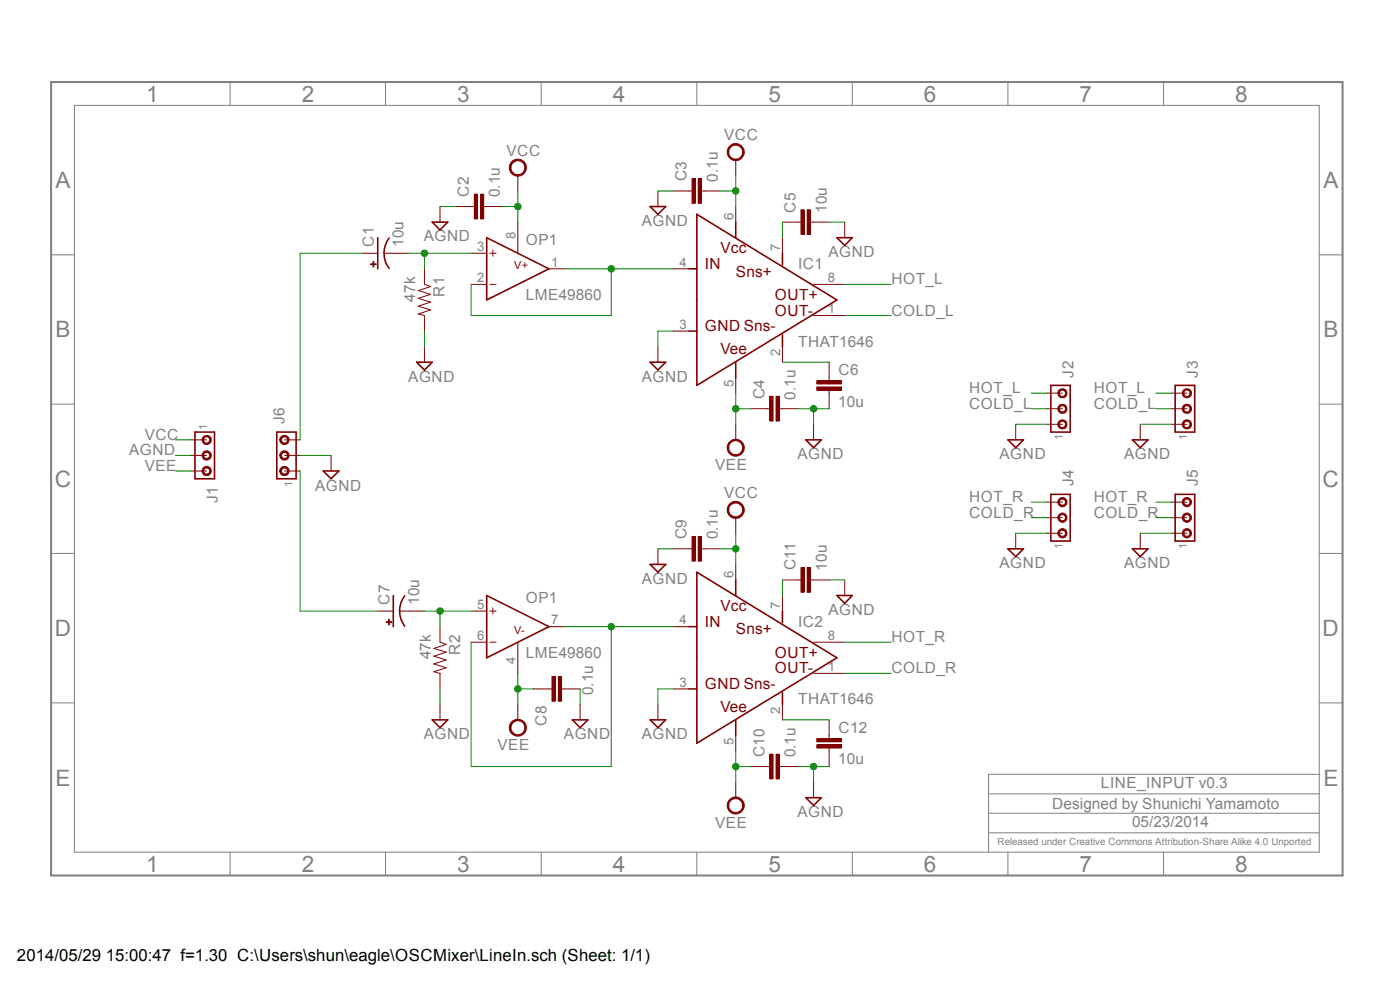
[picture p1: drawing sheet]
<svg xmlns="http://www.w3.org/2000/svg" width="297mm" height="210mm" viewBox="0 0 297 210" stroke-linecap="round" stroke-linejoin="round" font-family="sans-serif">
<path d="M10.8 17.4h274v168.3h-274z" fill="none" stroke="#808080" stroke-width=".42"/>
<g fill="none" stroke="#808080" stroke-width=".21">
<path d="M48.8 17.4v5M81.8 17.4v5M114.8 17.4v5M147.8 17.4v5M180.8 17.4v5M213.8 17.4v5M246.8 17.4v5M15.8 22.4h264.1v158.4h-264.1zM10.8 54.1h5M279.9 54.1h4.9M10.8 85.7h5M279.9 85.7h4.9"/>
<path d="M10.8 117.4h5M279.9 117.4h4.9M10.8 149.1h5M279.9 149.1h4.9M209.7 176.7h70.2M209.7 172.5h70.2M209.7 168.4h70.2M279.9 164.3h-70.2v16.5M48.8 180.8v4.9M81.8 180.8v4.9M114.8 180.8v4.9M147.8 180.8v4.9"/>
<path d="M180.8 180.8v4.9M213.8 180.8v4.9M246.8 180.8v4.9"/>
</g>
<path d="M108.4 153.3a1.83 1.83 0 0 1 2.9 0 1.83 1.83 0 0 1-.9 2.8 1.83 1.83 0 0 1-2.4-1.8h.4a1.47 1.47 0 0 1 2-1.3 1.47 1.47 0 0 1 .4 2.4 1.47 1.47 0 0 1-2.3-.6l-.1-.5h-.4z" fill-rule="evenodd" fill="#800000"/>
<path d="M108.4 153.3a1.83 1.83 0 0 1 2.9 0 1.83 1.83 0 0 1-.9 2.8 1.83 1.83 0 0 1-2.4-1.8h.4a1.47 1.47 0 0 1 2-1.3 1.47 1.47 0 0 1 .4 2.4 1.47 1.47 0 0 1-2.3-.6l-.1-.5h-.4zM109.9 149.4v3.3" fill="none" stroke="#800000" stroke-width=".21"/>
<path d="M108.8 34.1a1.82 1.82 0 0 1 2.7 .7 1.82 1.82 0 0 1-1.3 2.5 1.82 1.82 0 0 1-2.2-1.7h.4a1.47 1.47 0 0 1 2-1.4 1.47 1.47 0 0 1 .5 2.4 1.47 1.47 0 0 1-2.4-.6l-.1-.4h-.4l.1-.6z" fill-rule="evenodd" fill="#800000"/>
<path d="M108.8 34.1a1.82 1.82 0 0 1 2.7 .7 1.82 1.82 0 0 1-1.3 2.5 1.82 1.82 0 0 1-2.2-1.7h.4a1.47 1.47 0 0 1 2-1.4 1.47 1.47 0 0 1 .5 2.4 1.47 1.47 0 0 1-2.4-.6l-.1-.4h-.4l.1-.6zM109.9 37.2v3.3M93.3 43.8v3.3M99.9 43.8h.7M102.6 43.8h.7M90 73.5v3.3M93.3 149.4v3.3M123.1 149.4v3.3" fill="none" stroke="#800000" stroke-width=".21"/>
<path d="M91.7 47.1h3.3l-1.7 1.7zM88.4 76.8h3.3l-1.7 1.7zM91.7 152.7h3.3l-1.7 1.6zM121.4 152.7h3.3l-1.6 1.6z" fill="none" stroke="#800000" stroke-width=".34"/>
<path d="M101.9 41.2h.7v5.2h-.7z" fill-rule="evenodd" fill="#800000"/>
<path d="M101.9 41.2h.7v5.2h-.7z" fill="none" stroke="#800000" stroke-width=".21"/>
<path d="M100.6 41.2h.7v5.2h-.7z" fill-rule="evenodd" fill="#800000"/>
<path d="M90 57v3.3l1.4 .5-2.7 .8 2.7 .8-2.7 .9 2.7 .8-2.7 .8 2.7 .8-2.7 .9 1.3 .3v3.3M96.6 43.8h3.3M100.6 41.2h.7v5.2h-.7zM103.3 43.8h3.3M93.3 132.9v3.3l1.4 .5-2.7 .8 2.7 .8-2.7 .9 2.7 .8-2.7 .8 2.7 .8-2.7 .9 1.3 .3v3.3M116.5 146.1h.6M119.1 146.1h.7" fill="none" stroke="#800000" stroke-width=".21"/>
<path d="M118.4 143.5h.7v5.3h-.7z" fill-rule="evenodd" fill="#800000"/>
<path d="M118.4 143.5h.7v5.3h-.7z" fill="none" stroke="#800000" stroke-width=".21"/>
<path d="M117.1 143.5h.7v5.3h-.7z" fill-rule="evenodd" fill="#800000"/>
<g fill="none" stroke="#800000" stroke-width=".21">
<path d="M81.5 53.7h1.9M99.9 53.7h3.4M103.9 53.7h1.3M104.6 53v1.4M109.9 47.1v6.6M116.5 57h3.3M99.9 60.3h3.4M103.9 60.3h1.3M99.9 129.6h3.4M99.9 136.2h3.4M103.9 129.6h1.3M103.9 136.2h1.3"/>
<path d="M104.6 128.9v1.4M109.9 136.2v6.6M116.5 132.9h3.3M113.2 146.1h3.3M117.1 143.5h.7v5.3h-.7zM119.8 146.1h3.3"/>
</g>
<path d="M80.1 50.4v6.6M81.5 53.7a5.1 5.1 0 0 0 1 3.2M82.5 50.5a5.8 5.8 0 0 0-1.1 3.2M103.3 50.4l13.2 6.6-13.2 6.6zM103.3 126.3l13.2 6.6-13.2 6.6z" fill="none" stroke="#800000" stroke-width=".34"/>
<path d="M79.1 55.5h.2v1.1h-.2z" fill-rule="evenodd" fill="#800000"/>
<path d="M79.1 55.5h.2v1.1h-.2z" fill="none" stroke="#800000" stroke-width=".21"/>
<path d="M78.6 56h1.2v.1h-1.2z" fill-rule="evenodd" fill="#800000"/>
<path d="M76.8 53.7h3.3M78.6 56h1.2v.1h-1.2zM83.4 53.7h3.3M84.8 129.6h1.9" fill="none" stroke="#800000" stroke-width=".21"/>
<path d="M83.4 126.3v6.6M84.8 129.6a5.1 5.1 0 0 0 1.1 3.2M85.9 126.4a5.5 5.5 0 0 0-1.1 3.2" fill="none" stroke="#800000" stroke-width=".34"/>
<path d="M82.4 131.4h.2v1.1h-.2z" fill-rule="evenodd" fill="#800000"/>
<path d="M82.4 131.4h.2v1.1h-.2z" fill="none" stroke="#800000" stroke-width=".21"/>
<path d="M81.9 131.9h1.2v.1h-1.2z" fill-rule="evenodd" fill="#800000"/>
<path d="M80.1 129.6h3.3M81.9 131.9h1.2v.1h-1.2zM86.7 129.6h3.3" fill="none" stroke="#800000" stroke-width=".21"/>
<path d="M41.4 91.7h4.1v9.9h-4.1z" fill="none" stroke="#800000" stroke-width=".34"/>
<path d="M43.2 92.5a1 1 0 0 1 1.5 .4 1 1 0 0 1-.7 1.4 1 1 0 0 1-1.2-1h.4a.66 .66 0 0 1 .8-.6 .66 .66 0 0 1 .3 1 .66 .66 0 0 1-1-.1l-.1-.3h-.4z" fill-rule="evenodd" fill="#800000"/>
<path d="M43.2 92.5a1 1 0 0 1 1.5 .4 1 1 0 0 1-.7 1.4 1 1 0 0 1-1.2-1h.4a.66 .66 0 0 1 .8-.6 .66 .66 0 0 1 .3 1 .66 .66 0 0 1-1-.1l-.1-.3h-.4z" fill="none" stroke="#800000" stroke-width=".21"/>
<path d="M43.2 95.8a1 1 0 0 1 1.5 .4 1 1 0 0 1-.7 1.4 1 1 0 0 1-1.2-1h.4a.66 .66 0 0 1 .8-.6 .66 .66 0 0 1 .3 1 .66 .66 0 0 1-1-.1l-.1-.3h-.4z" fill-rule="evenodd" fill="#800000"/>
<path d="M43.2 95.8a1 1 0 0 1 1.5 .4 1 1 0 0 1-.7 1.4 1 1 0 0 1-1.2-1h.4a.66 .66 0 0 1 .8-.6 .66 .66 0 0 1 .3 1 .66 .66 0 0 1-1-.1l-.1-.3h-.4z" fill="none" stroke="#800000" stroke-width=".21"/>
<path d="M43.2 99.1a1 1 0 0 1 1.5 .4 1 1 0 0 1-.7 1.4 1 1 0 0 1-1.2-1h.4a.66 .66 0 0 1 .9-.7 .66 .66 0 0 1 .3 1.1 .66 .66 0 0 1-1.1-.1l-.1-.3h-.4z" fill-rule="evenodd" fill="#800000"/>
<g fill="none" stroke="#800000" stroke-width=".21">
<path d="M142.9 57h3.3M146.2 40.5h.6M148.8 40.5h.7M156.1 43.8v3.3M166 50.4v3.3M142.9 70.2h3.3M166 73.5v3.3M172.6 60.3h6.6M172.6 66.9h6.6M40.6 93.3h3.3M40.6 96.6h3.3M40.6 99.9h3.3"/>
<path d="M43.2 99.1a1 1 0 0 1 1.5 .4 1 1 0 0 1-.7 1.4 1 1 0 0 1-1.2-1h.4a.66 .66 0 0 1 .9-.7 .66 .66 0 0 1 .3 1.1 .66 .66 0 0 1-1.1-.1l-.1-.3h-.4zM156.1 80.1v3.3"/>
</g>
<path d="M146.2 57h1.6M147.8 45.5l29.7 18.1-29.7 18.1zM156.1 47.1v3.3M166 53.7v2.5M146.2 70.2h1.6M156.1 76.8v3.3M166 71v2.5" fill="none" stroke="#800000" stroke-width=".34"/>
<path d="M148.1 37.9h.7v5.2h-.7z" fill-rule="evenodd" fill="#800000"/>
<path d="M148.1 37.9h.7v5.2h-.7z" fill="none" stroke="#800000" stroke-width=".21"/>
<path d="M146.8 37.9h.7v5.2h-.7z" fill-rule="evenodd" fill="#800000"/>
<path d="M146.8 37.9h.7v5.2h-.7zM142.9 40.5h3.3M149.5 40.5h3.3M162.7 86.7h.6M165.3 86.7h.7" fill="none" stroke="#800000" stroke-width=".21"/>
<path d="M164.6 84.1h.7v5.2h-.7z" fill-rule="evenodd" fill="#800000"/>
<path d="M164.6 84.1h.7v5.2h-.7z" fill="none" stroke="#800000" stroke-width=".21"/>
<path d="M163.3 84.1h.7v5.2h-.7z" fill-rule="evenodd" fill="#800000"/>
<path d="M159.4 86.7h3.3M163.3 84.1h.7v5.2h-.7zM166 86.7h3.3M175.9 80.1v.7M175.9 82.8v.6" fill="none" stroke="#800000" stroke-width=".21"/>
<path d="M173.3 82.1h5.2v.7h-5.2z" fill-rule="evenodd" fill="#800000"/>
<path d="M173.3 82.1h5.2v.7h-5.2z" fill="none" stroke="#800000" stroke-width=".21"/>
<path d="M173.3 80.8h5.2v.6h-5.2z" fill-rule="evenodd" fill="#800000"/>
<path d="M169.3 47.1h.6M171.9 47.1h.7M175.9 76.8v3.3M173.3 80.8h5.2v.6h-5.2zM175.9 83.4v3.3" fill="none" stroke="#800000" stroke-width=".21"/>
<path d="M171.2 44.5h.7v5.2h-.7z" fill-rule="evenodd" fill="#800000"/>
<path d="M171.2 44.5h.7v5.2h-.7z" fill="none" stroke="#800000" stroke-width=".21"/>
<path d="M169.9 44.5h.7v5.2h-.7z" fill-rule="evenodd" fill="#800000"/>
<path d="M166 47.1h3.3M169.9 44.5h.7v5.2h-.7zM172.6 47.1h3.3" fill="none" stroke="#800000" stroke-width=".21"/>
<path d="M154.6 31.2a1.82 1.82 0 0 1 3 0 1.82 1.82 0 0 1-.9 2.8 1.82 1.82 0 0 1-2.4-1.7h.3a1.49 1.49 0 0 1 2-1.4 1.49 1.49 0 0 1 .7 2.3 1.49 1.49 0 0 1-2.4-.1l-.3-.8h-.3z" fill-rule="evenodd" fill="#800000"/>
<path d="M154.6 31.2a1.82 1.82 0 0 1 3 0 1.82 1.82 0 0 1-.9 2.8 1.82 1.82 0 0 1-2.4-1.7h.3a1.49 1.49 0 0 1 2-1.4 1.49 1.49 0 0 1 .7 2.3 1.49 1.49 0 0 1-2.4-.1l-.3-.8h-.3zM156.1 33.9v3.3M172.6 90v3.3" fill="none" stroke="#800000" stroke-width=".21"/>
<path d="M170.9 93.3h3.3l-1.6 1.7z" fill="none" stroke="#800000" stroke-width=".34"/>
<path d="M154.6 93.9a1.83 1.83 0 0 1 3 0 1.83 1.83 0 0 1-.9 2.8 1.83 1.83 0 0 1-2.4-1.7h.3a1.49 1.49 0 0 1 2-1.4 1.49 1.49 0 0 1 .7 2.3 1.49 1.49 0 0 1-2.4-.1l-.3-.8h-.3z" fill-rule="evenodd" fill="#800000"/>
<g fill="none" stroke="#800000" stroke-width=".21">
<path d="M139.6 40.5v3.3M179.2 47.1v3.3M139.6 73.5v3.3M154.6 93.9a1.83 1.83 0 0 1 3 0 1.83 1.83 0 0 1-.9 2.8 1.83 1.83 0 0 1-2.4-1.7h.3a1.49 1.49 0 0 1 2-1.4 1.49 1.49 0 0 1 .7 2.3 1.49 1.49 0 0 1-2.4-.1l-.3-.8h-.3zM156.1 90v3.3M146.2 116.4h.6M148.8 116.4h.7M156.1 119.7v3.3M142.9 132.9h3.3M166 126.3v3.3M172.6 136.2h6.6M142.9 146.1h3.3"/>
<path d="M156.1 156v3.3M166 149.4v3.3M172.6 142.8h6.6"/>
</g>
<path d="M137.9 43.8h3.3l-1.6 1.7zM177.5 50.4h3.3l-1.6 1.7zM137.9 76.8h3.3l-1.6 1.7zM146.2 132.9h1.6M147.8 121.4l29.7 18.1-29.7 18.1zM156.1 123v3.3M166 129.6v2.5M146.2 146.1h1.6M156.1 152.7v3.3M166 146.9v2.5" fill="none" stroke="#800000" stroke-width=".34"/>
<path d="M148.1 113.8h.7v5.2h-.7z" fill-rule="evenodd" fill="#800000"/>
<path d="M148.1 113.8h.7v5.2h-.7z" fill="none" stroke="#800000" stroke-width=".21"/>
<path d="M146.8 113.8h.7v5.2h-.7z" fill-rule="evenodd" fill="#800000"/>
<path d="M142.9 116.4h3.3M146.8 113.8h.7v5.2h-.7zM149.5 116.4h3.3M162.7 162.6h.6M165.3 162.6h.7" fill="none" stroke="#800000" stroke-width=".21"/>
<path d="M164.6 160h.7v5.2h-.7z" fill-rule="evenodd" fill="#800000"/>
<path d="M164.6 160h.7v5.2h-.7z" fill="none" stroke="#800000" stroke-width=".21"/>
<path d="M163.3 160h.7v5.2h-.7z" fill-rule="evenodd" fill="#800000"/>
<path d="M163.3 160h.7v5.2h-.7zM175.9 156v.7M175.9 158.7v.6M159.4 162.6h3.3M166 162.6h3.3" fill="none" stroke="#800000" stroke-width=".21"/>
<path d="M173.3 158h5.2v.7h-5.2z" fill-rule="evenodd" fill="#800000"/>
<path d="M173.3 158h5.2v.7h-5.2z" fill="none" stroke="#800000" stroke-width=".21"/>
<path d="M173.3 156.7h5.2v.7h-5.2z" fill-rule="evenodd" fill="#800000"/>
<path d="M169.3 123h.6M171.9 123h.7M173.3 156.7h5.2v.7h-5.2zM175.9 152.7v3.3M175.9 159.3v3.3" fill="none" stroke="#800000" stroke-width=".21"/>
<path d="M171.2 120.4h.7v5.2h-.7z" fill-rule="evenodd" fill="#800000"/>
<path d="M171.2 120.4h.7v5.2h-.7z" fill="none" stroke="#800000" stroke-width=".21"/>
<path d="M169.9 120.4h.7v5.2h-.7z" fill-rule="evenodd" fill="#800000"/>
<path d="M166 123h3.3M169.9 120.4h.7v5.2h-.7zM172.6 123h3.3" fill="none" stroke="#800000" stroke-width=".21"/>
<path d="M154.6 107.1a1.82 1.82 0 0 1 3 0 1.82 1.82 0 0 1-.9 2.8 1.82 1.82 0 0 1-2.4-1.7h.3a1.49 1.49 0 0 1 2-1.4 1.49 1.49 0 0 1 .7 2.3 1.49 1.49 0 0 1-2.4 0l-.3-.9h-.3z" fill-rule="evenodd" fill="#800000"/>
<path d="M154.6 107.1a1.82 1.82 0 0 1 3 0 1.82 1.82 0 0 1-.9 2.8 1.82 1.82 0 0 1-2.4-1.7h.3a1.49 1.49 0 0 1 2-1.4 1.49 1.49 0 0 1 .7 2.3 1.49 1.49 0 0 1-2.4 0l-.3-.9h-.3zM156.1 109.8v3.3M172.6 165.9v3.3" fill="none" stroke="#800000" stroke-width=".21"/>
<path d="M170.9 169.2h3.3l-1.6 1.7z" fill="none" stroke="#800000" stroke-width=".34"/>
<path d="M154.6 169.8a1.82 1.82 0 0 1 3 0 1.82 1.82 0 0 1-.9 2.8 1.82 1.82 0 0 1-2.4-1.7h.3a1.49 1.49 0 0 1 2-1.4 1.49 1.49 0 0 1 .7 2.3 1.49 1.49 0 0 1-2.4-.1l-.3-.8h-.3z" fill-rule="evenodd" fill="#800000"/>
<path d="M215.5 90v3.3M241.9 90v3.3M139.6 116.4v3.3M215.5 113.1v3.3M241.9 113.1v3.3M179.2 123v3.3M139.6 149.4v3.3M154.6 169.8a1.82 1.82 0 0 1 3 0 1.82 1.82 0 0 1-.9 2.8 1.82 1.82 0 0 1-2.4-1.7h.3a1.49 1.49 0 0 1 2-1.4 1.49 1.49 0 0 1 .7 2.3 1.49 1.49 0 0 1-2.4-.1l-.3-.8h-.3zM156.1 165.9v3.3" fill="none" stroke="#800000" stroke-width=".21"/>
<path d="M213.8 93.3h3.3l-1.6 1.7zM240.2 93.3h3.3l-1.6 1.7zM249.3 81.7h4.1v10h-4.1zM137.9 119.7h3.3l-1.6 1.7zM213.8 116.4h3.3l-1.6 1.7zM240.2 116.4h3.3l-1.6 1.7zM177.5 126.3h3.3l-1.6 1.7zM137.9 152.7h3.3l-1.6 1.6z" fill="none" stroke="#800000" stroke-width=".34"/>
<path d="M251.2 89.2a1 1 0 0 1 1.5 .4 1 1 0 0 1-.7 1.4 1 1 0 0 1-1.2-1h.3a.66 .66 0 0 1 .9-.6 .66 .66 0 0 1 .3 1 .66 .66 0 0 1-1.1-.1l-.1-.3h-.3z" fill-rule="evenodd" fill="#800000"/>
<path d="M251.2 89.2a1 1 0 0 1 1.5 .4 1 1 0 0 1-.7 1.4 1 1 0 0 1-1.2-1h.3a.66 .66 0 0 1 .9-.6 .66 .66 0 0 1 .3 1 .66 .66 0 0 1-1.1-.1l-.1-.3h-.3z" fill="none" stroke="#800000" stroke-width=".21"/>
<path d="M251.2 85.9a1 1 0 0 1 1.5 .4 1 1 0 0 1-.7 1.4 1 1 0 0 1-1.2-1h.3a.66 .66 0 0 1 .9-.6 .66 .66 0 0 1 .3 1 .66 .66 0 0 1-1.1-.1l-.1-.3h-.3z" fill-rule="evenodd" fill="#800000"/>
<path d="M251.2 85.9a1 1 0 0 1 1.5 .4 1 1 0 0 1-.7 1.4 1 1 0 0 1-1.2-1h.3a.66 .66 0 0 1 .9-.6 .66 .66 0 0 1 .3 1 .66 .66 0 0 1-1.1-.1l-.1-.3h-.3z" fill="none" stroke="#800000" stroke-width=".21"/>
<path d="M251.2 82.6a1 1 0 0 1 1.5 .4 1 1 0 0 1-.7 1.4 1 1 0 0 1-1.2-1h.3a.66 .66 0 0 1 .9-.7 .66 .66 0 0 1 .3 1.1 .66 .66 0 0 1-1.1-.1l-.1-.3h-.3z" fill-rule="evenodd" fill="#800000"/>
<path d="M248.5 90h3.3M248.5 83.4h3.3M248.5 86.7h3.3M251.2 82.6a1 1 0 0 1 1.5 .4 1 1 0 0 1-.7 1.4 1 1 0 0 1-1.2-1h.3a.66 .66 0 0 1 .9-.7 .66 .66 0 0 1 .3 1.1 .66 .66 0 0 1-1.1-.1l-.1-.3h-.3z" fill="none" stroke="#800000" stroke-width=".21"/>
<path d="M249.3 104.9h4.1v9.9h-4.1z" fill="none" stroke="#800000" stroke-width=".34"/>
<path d="M251.2 112.4a1 1 0 0 1 1.5 .3 1 1 0 0 1-.7 1.4 1 1 0 0 1-1.2-1h.3a.66 .66 0 0 1 .9-.6 .66 .66 0 0 1 .3 1 .66 .66 0 0 1-1.1-.1l-.1-.3h-.3z" fill-rule="evenodd" fill="#800000"/>
<path d="M251.2 112.4a1 1 0 0 1 1.5 .3 1 1 0 0 1-.7 1.4 1 1 0 0 1-1.2-1h.3a.66 .66 0 0 1 .9-.6 .66 .66 0 0 1 .3 1 .66 .66 0 0 1-1.1-.1l-.1-.3h-.3z" fill="none" stroke="#800000" stroke-width=".21"/>
<path d="M251.2 109.1a1 1 0 0 1 1.5 .3 1 1 0 0 1-.7 1.4 1 1 0 0 1-1.2-1h.3a.66 .66 0 0 1 .9-.6 .66 .66 0 0 1 .3 1 .66 .66 0 0 1-1.1-.1l-.1-.3h-.3z" fill-rule="evenodd" fill="#800000"/>
<path d="M251.2 109.1a1 1 0 0 1 1.5 .3 1 1 0 0 1-.7 1.4 1 1 0 0 1-1.2-1h.3a.66 .66 0 0 1 .9-.6 .66 .66 0 0 1 .3 1 .66 .66 0 0 1-1.1-.1l-.1-.3h-.3z" fill="none" stroke="#800000" stroke-width=".21"/>
<path d="M251.2 105.7a1 1 0 0 1 1.5 .4 1 1 0 0 1-.7 1.4 1 1 0 0 1-1.2-1h.3a.66 .66 0 0 1 .9-.6 .66 .66 0 0 1 .3 1 .66 .66 0 0 1-1.1-.1l-.1-.3h-.3z" fill-rule="evenodd" fill="#800000"/>
<path d="M248.5 113.1h3.3M248.5 106.5h3.3M248.5 109.8h3.3M251.2 105.7a1 1 0 0 1 1.5 .4 1 1 0 0 1-.7 1.4 1 1 0 0 1-1.2-1h.3a.66 .66 0 0 1 .9-.6 .66 .66 0 0 1 .3 1 .66 .66 0 0 1-1.1-.1l-.1-.3h-.3z" fill="none" stroke="#800000" stroke-width=".21"/>
<path d="M222.9 81.7h4.1v10h-4.1z" fill="none" stroke="#800000" stroke-width=".34"/>
<path d="M224.8 89.2a.99 .99 0 0 1 1.5 .4 .99 .99 0 0 1-.7 1.4 .99 .99 0 0 1-1.2-1h.3a.65 .65 0 0 1 1-.5 .65 .65 0 0 1 .1 1 .65 .65 0 0 1-1-.2l-.1-.3h-.3l.1-.4z" fill-rule="evenodd" fill="#800000"/>
<path d="M224.8 89.2a.99 .99 0 0 1 1.5 .4 .99 .99 0 0 1-.7 1.4 .99 .99 0 0 1-1.2-1h.3a.65 .65 0 0 1 1-.5 .65 .65 0 0 1 .1 1 .65 .65 0 0 1-1-.2l-.1-.3h-.3l.1-.4z" fill="none" stroke="#800000" stroke-width=".21"/>
<path d="M224.8 85.9a.99 .99 0 0 1 1.5 .4 .99 .99 0 0 1-.7 1.4 .99 .99 0 0 1-1.2-1h.3a.65 .65 0 0 1 1-.5 .65 .65 0 0 1 .1 1 .65 .65 0 0 1-1-.2l-.1-.3h-.3l.1-.4z" fill-rule="evenodd" fill="#800000"/>
<path d="M224.8 85.9a.99 .99 0 0 1 1.5 .4 .99 .99 0 0 1-.7 1.4 .99 .99 0 0 1-1.2-1h.3a.65 .65 0 0 1 1-.5 .65 .65 0 0 1 .1 1 .65 .65 0 0 1-1-.2l-.1-.3h-.3l.1-.4z" fill="none" stroke="#800000" stroke-width=".21"/>
<path d="M224.8 82.6a.99 .99 0 0 1 1.5 .4 .99 .99 0 0 1-.7 1.4 .99 .99 0 0 1-1.2-1h.3a.65 .65 0 0 1 1-.5 .65 .65 0 0 1 .1 1 .65 .65 0 0 1-1-.2l-.1-.3h-.3l.1-.4z" fill-rule="evenodd" fill="#800000"/>
<path d="M222.1 90h3.3M222.1 83.4h3.3M222.1 86.7h3.3M224.8 82.6a.99 .99 0 0 1 1.5 .4 .99 .99 0 0 1-.7 1.4 .99 .99 0 0 1-1.2-1h.3a.65 .65 0 0 1 1-.5 .65 .65 0 0 1 .1 1 .65 .65 0 0 1-1-.2l-.1-.3h-.3l.1-.4z" fill="none" stroke="#800000" stroke-width=".21"/>
<path d="M222.9 104.9h4.1v9.9h-4.1z" fill="none" stroke="#800000" stroke-width=".34"/>
<path d="M224.8 112.4a.98 .98 0 0 1 1.5 .3 .98 .98 0 0 1-.7 1.4 .98 .98 0 0 1-1.2-1h.3a.67 .67 0 0 1 1-.5 .67 .67 0 0 1 .2 1.1 .67 .67 0 0 1-1.1-.3l-.1-.3h-.3l.1-.4z" fill-rule="evenodd" fill="#800000"/>
<path d="M224.8 112.4a.98 .98 0 0 1 1.5 .3 .98 .98 0 0 1-.7 1.4 .98 .98 0 0 1-1.2-1h.3a.67 .67 0 0 1 1-.5 .67 .67 0 0 1 .2 1.1 .67 .67 0 0 1-1.1-.3l-.1-.3h-.3l.1-.4z" fill="none" stroke="#800000" stroke-width=".21"/>
<path d="M224.8 109.1a.98 .98 0 0 1 1.5 .3 .98 .98 0 0 1-.7 1.4 .98 .98 0 0 1-1.2-1h.3a.67 .67 0 0 1 1-.5 .67 .67 0 0 1 .2 1.1 .67 .67 0 0 1-1.1-.3l-.1-.3h-.3l.1-.4z" fill-rule="evenodd" fill="#800000"/>
<path d="M224.8 109.1a.98 .98 0 0 1 1.5 .3 .98 .98 0 0 1-.7 1.4 .98 .98 0 0 1-1.2-1h.3a.67 .67 0 0 1 1-.5 .67 .67 0 0 1 .2 1.1 .67 .67 0 0 1-1.1-.3l-.1-.3h-.3l.1-.4z" fill="none" stroke="#800000" stroke-width=".21"/>
<path d="M224.8 105.7a.98 .98 0 0 1 1.5 .4 .98 .98 0 0 1-.7 1.4 .98 .98 0 0 1-1.2-1h.3a.67 .67 0 0 1 1-.5 .67 .67 0 0 1 .2 1.1 .67 .67 0 0 1-1.1-.3l-.1-.3h-.3l.1-.4z" fill-rule="evenodd" fill="#800000"/>
<path d="M222.1 113.1h3.3M222.1 106.5h3.3M222.1 109.8h3.3M224.8 105.7a.98 .98 0 0 1 1.5 .4 .98 .98 0 0 1-.7 1.4 .98 .98 0 0 1-1.2-1h.3a.67 .67 0 0 1 1-.5 .67 .67 0 0 1 .2 1.1 .67 .67 0 0 1-1.1-.3l-.1-.3h-.3l.1-.4z" fill="none" stroke="#800000" stroke-width=".21"/>
<path d="M58.7 91.7h4.1v9.9h-4.1z" fill="none" stroke="#800000" stroke-width=".34"/>
<path d="M59.7 99.1a1 1 0 0 1 1.5 .4 1 1 0 0 1-.6 1.4 1 1 0 0 1-1.2-1h.3a.66 .66 0 0 1 .9-.7 .66 .66 0 0 1 .3 1.1 .66 .66 0 0 1-1.1-.1l-.1-.3h-.3v-.4z" fill-rule="evenodd" fill="#800000"/>
<path d="M59.7 99.1a1 1 0 0 1 1.5 .4 1 1 0 0 1-.6 1.4 1 1 0 0 1-1.2-1h.3a.66 .66 0 0 1 .9-.7 .66 .66 0 0 1 .3 1.1 .66 .66 0 0 1-1.1-.1l-.1-.3h-.3v-.4z" fill="none" stroke="#800000" stroke-width=".21"/>
<path d="M59.7 95.8a1 1 0 0 1 1.5 .4 1 1 0 0 1-.6 1.4 1 1 0 0 1-1.2-1h.3a.66 .66 0 0 1 .9-.6 .66 .66 0 0 1 .3 1 .66 .66 0 0 1-1.1-.1l-.1-.3h-.3v-.4z" fill-rule="evenodd" fill="#800000"/>
<path d="M59.7 95.8a1 1 0 0 1 1.5 .4 1 1 0 0 1-.6 1.4 1 1 0 0 1-1.2-1h.3a.66 .66 0 0 1 .9-.6 .66 .66 0 0 1 .3 1 .66 .66 0 0 1-1.1-.1l-.1-.3h-.3v-.4z" fill="none" stroke="#800000" stroke-width=".21"/>
<path d="M59.7 92.5a1 1 0 0 1 1.5 .4 1 1 0 0 1-.6 1.4 1 1 0 0 1-1.2-1h.3a.66 .66 0 0 1 .9-.6 .66 .66 0 0 1 .3 1 .66 .66 0 0 1-1.1-.1l-.1-.3h-.3v-.4z" fill-rule="evenodd" fill="#800000"/>
<path d="M59.7 92.5a1 1 0 0 1 1.5 .4 1 1 0 0 1-.6 1.4 1 1 0 0 1-1.2-1h.3a.66 .66 0 0 1 .9-.6 .66 .66 0 0 1 .3 1 .66 .66 0 0 1-1.1-.1l-.1-.3h-.3v-.4zM60.4 99.9h3.3M60.4 93.3h3.3M60.4 96.6h3.3M70.2 96.6v3.3" fill="none" stroke="#800000" stroke-width=".21"/>
<path d="M68.6 99.9h3.3l-1.7 1.7z" fill="none" stroke="#800000" stroke-width=".34"/>
<path d="M119.8 57h23.1M129.7 57v9.9h-29.8v-6.6" fill="none" stroke="#008000" stroke-width=".21"/>
<circle cx="129.7" cy="57" r=".68" fill="#008000"/>
<g fill="none" stroke="#008000" stroke-width=".21">
<path d="M119.8 132.9h23.1M129.7 132.9v29.7h-29.8"/>
<circle cx="129.7" cy="57" r=".68"/>
</g>
<circle cx="129.7" cy="132.9" r=".68" fill="#008000"/>
<g fill="none" stroke="#008000" stroke-width=".21">
<path d="M86.7 53.7h13.2M90 53.7v3.3M99.9 136.2v26.4"/>
<circle cx="129.7" cy="132.9" r=".68"/>
</g>
<circle cx="90" cy="53.7" r=".68" fill="#008000"/>
<g fill="none" stroke="#008000" stroke-width=".21">
<path d="M93.3 43.8h3.3M139.6 40.5h3.3M175.9 47.1h3.3M90 70.2v3.3M142.9 70.2h-3.3v3.3M37.3 96.6h3.3M169.3 86.7h6.6M172.6 86.7v3.3M93.3 146.1v3.3M123.1 146.1v3.3"/>
<circle cx="90" cy="53.7" r=".68"/>
</g>
<circle cx="172.6" cy="86.7" r=".68" fill="#008000"/>
<g fill="none" stroke="#008000" stroke-width=".21">
<path d="M139.6 116.4h3.3M175.9 123h3.3M142.9 146.1h-3.3v3.3M169.3 162.6h6.6M172.6 162.6v3.3"/>
<circle cx="172.6" cy="86.7" r=".68"/>
</g>
<circle cx="172.6" cy="162.6" r=".68" fill="#008000"/>
<g fill="none" stroke="#008000" stroke-width=".21">
<path d="M106.6 43.8h3.3M109.9 40.5v6.6M63.7 96.6h6.5M215.5 90h6.6M241.9 90h6.6M215.5 113.1h6.6M241.9 113.1h6.6"/>
<circle cx="172.6" cy="162.6" r=".68"/>
</g>
<circle cx="109.9" cy="43.8" r=".68" fill="#008000"/>
<g fill="none" stroke="#008000" stroke-width=".21">
<path d="M156.1 37.2v6.6M152.8 40.5h3.3M37.3 93.3h3.3"/>
<circle cx="109.9" cy="43.8" r=".68"/>
</g>
<circle cx="156.1" cy="40.5" r=".68" fill="#008000"/>
<g fill="none" stroke="#008000" stroke-width=".21">
<path d="M152.8 116.4h3.3M156.1 113.1v6.6"/>
<circle cx="156.1" cy="40.5" r=".68"/>
</g>
<circle cx="156.1" cy="116.4" r=".68" fill="#008000"/>
<g fill="none" stroke="#008000" stroke-width=".21">
<path d="M109.9 142.8v6.6M109.9 146.1h3.3"/>
<circle cx="156.1" cy="116.4" r=".68"/>
</g>
<circle cx="109.9" cy="146.1" r=".68" fill="#008000"/>
<g fill="none" stroke="#008000" stroke-width=".21">
<path d="M37.3 99.9h3.3M156.1 83.4v6.6M156.1 86.7h3.3"/>
<circle cx="109.9" cy="146.1" r=".68"/>
</g>
<circle cx="156.1" cy="86.7" r=".68" fill="#008000"/>
<g fill="none" stroke="#008000" stroke-width=".21">
<path d="M156.1 159.3v6.6M156.1 162.6h3.3"/>
<circle cx="156.1" cy="86.7" r=".68"/>
</g>
<circle cx="156.1" cy="162.6" r=".68" fill="#008000"/>
<g fill="none" stroke="#008000" stroke-width=".21">
<path d="M90 129.6h9.9M93.3 129.6v3.3"/>
<circle cx="156.1" cy="162.6" r=".68"/>
</g>
<circle cx="93.3" cy="129.6" r=".68" fill="#008000"/>
<g fill="none" stroke="#008000" stroke-width=".21">
<path d="M76.8 53.7h-13.1v39.6M166 47.1v3.3M166 76.8h9.9M179.2 60.3h9.9M179.2 66.9h9.9M63.7 99.9v29.7h16.4M218.8 83.4h3.3M218.8 86.7h3.3M245.2 83.4h3.3M245.2 86.7h3.3M218.8 106.5h3.3M218.8 109.8h3.3"/>
<path d="M245.2 106.5h3.3M245.2 109.8h3.3M166 123v3.3M179.2 136.2h9.9M166 152.7h9.9M179.2 142.8h9.9"/>
<circle cx="93.3" cy="129.6" r=".68"/>
</g>
<g font-size="4.8" fill="#808080">
<text x="31" y="21.6">1</text>
<text x="64" y="21.6">2</text>
<text x="97" y="21.6">3</text>
<text x="130" y="21.6">4</text>
<text x="163" y="21.6">5</text>
<text x="196" y="21.6">6</text>
<text x="229" y="21.6">7</text>
<text x="262" y="21.6">8</text>
<text x="11.8" y="39.9">A</text>
<text x="280.8" y="39.9">A</text>
<text x="11.8" y="71.6">B</text>
<text x="280.8" y="71.6">B</text>
<text x="11.6" y="103.3">C</text>
<text x="280.6" y="103.3">C</text>
<text x="11.6" y="135">D</text>
<text x="280.6" y="135">D</text>
<text x="11.8" y="166.6">E</text>
<text x="280.8" y="166.6">E</text>
<text x="31" y="185">1</text>
<text x="64" y="185">2</text>
<text x="97" y="185">3</text>
<text x="130" y="185">4</text>
<text x="163" y="185">5</text>
<text x="196" y="185">6</text>
<text x="229" y="185">7</text>
<text x="262" y="185">8</text>
</g>
<g font-size="3.6">
<text x="3.6" y="203.9">2014/05/29</text>
<text x="22.4" y="203.9">15:00:47 f=1.30 C:\Users\shun\eagle\OSCMixer\LineIn.sch (Sheet: 1/1)</text>
</g>
<g font-size="3.3" fill="#808080">
<text x="153.6" y="29.8">VCC</text>
<text x="107.4" y="33.1">VCC</text>
<text x="99.5" y="41.8" transform="rotate(-90 99.5 41.8)">C2</text>
<text x="106" y="41.8" transform="rotate(-90 106 41.8)">0.1u</text>
<text x="145.7" y="38.5" transform="rotate(-90 145.7 38.5)">C3</text>
<text x="152.3" y="38.5" transform="rotate(-90 152.3 38.5)">0.1u</text>
<text x="136.1" y="48">AGND</text>
<text x="168.8" y="45.1" transform="rotate(-90 168.8 45.1)">C5</text>
<text x="175.4" y="45.1" transform="rotate(-90 175.4 45.1)">10u</text>
<text x="79.3" y="52.4" transform="rotate(-90 79.3 52.4)">C1</text>
<text x="85.6" y="52.4" transform="rotate(-90 85.6 52.4)">10u</text>
<text x="89.9" y="51.2">AGND</text>
<text x="111.5" y="52.1">OP1</text>
<text x="169.3" y="57">IC1</text>
<text x="175.8" y="54.5">AGND</text>
<text x="88.1" y="64" transform="rotate(-90 88.1 64)">47k</text>
<text x="94.3" y="62.9" transform="rotate(-90 94.3 62.9)">R1</text>
<text x="111.5" y="63.6">LME49860</text>
<text x="189.1" y="60.3">HOT_L</text>
<text x="189.1" y="66.9">COLD_L</text>
<text x="169.3" y="73.5">THAT1646</text>
<text x="86.6" y="80.9">AGND</text>
<text x="136.1" y="80.9">AGND</text>
<text x="177.9" y="79.6">C6</text>
<text x="205.6" y="83.4">HOT_L</text>
<text x="227.7" y="80.1" transform="rotate(-90 227.7 80.1)">J2</text>
<text x="232" y="83.4">HOT_L</text>
<text x="254.1" y="80.1" transform="rotate(-90 254.1 80.1)">J3</text>
<text x="60.4" y="90" transform="rotate(-90 60.4 90)">J6</text>
<text x="162.2" y="84.7" transform="rotate(-90 162.2 84.7)">C4</text>
<text x="168.8" y="84.8" transform="rotate(-90 168.8 84.8)">0.1u</text>
<text x="177.8" y="86.2">10u</text>
<text x="205.6" y="86.7">COLD_L</text>
<text x="232" y="86.7">COLD_L</text>
<text x="30.7" y="93.3">VCC</text>
<text x="27.4" y="96.6">AGND</text>
<text x="30.7" y="99.9">VEE</text>
<text x="151.7" y="99.8">VEE</text>
<text x="169.2" y="97.5">AGND</text>
<text x="212" y="97.5">AGND</text>
<text x="238.5" y="97.5">AGND</text>
<text x="46.2" y="106.8" transform="rotate(-90 46.2 106.8)">J1</text>
<text x="66.8" y="104.1">AGND</text>
<text x="153.6" y="105.7">VCC</text>
<text x="205.6" y="106.5">HOT_R</text>
<text x="227.7" y="103.2" transform="rotate(-90 227.7 103.2)">J4</text>
<text x="232" y="106.5">HOT_R</text>
<text x="254.1" y="103.2" transform="rotate(-90 254.1 103.2)">J5</text>
<text x="205.6" y="109.8">COLD_R</text>
<text x="232" y="109.8">COLD_R</text>
<text x="145.7" y="114.4" transform="rotate(-90 145.7 114.4)">C9</text>
<text x="152.3" y="114.4" transform="rotate(-90 152.3 114.4)">0.1u</text>
<text x="136.1" y="123.8">AGND</text>
<text x="168.8" y="121" transform="rotate(-90 168.8 121)">C11</text>
<text x="175.4" y="121" transform="rotate(-90 175.4 121)">10u</text>
<text x="212" y="120.5">AGND</text>
<text x="238.5" y="120.5">AGND</text>
<text x="82.6" y="128.3" transform="rotate(-90 82.6 128.3)">C7</text>
<text x="88.9" y="128.3" transform="rotate(-90 88.9 128.3)">10u</text>
<text x="111.5" y="128">OP1</text>
<text x="175.8" y="130.4">AGND</text>
<text x="169.3" y="132.9">IC2</text>
<text x="189.1" y="136.2">HOT_R</text>
<text x="91.4" y="139.9" transform="rotate(-90 91.4 139.9)">47k</text>
<text x="97.6" y="138.9" transform="rotate(-90 97.6 138.9)">R2</text>
<text x="111.5" y="139.5">LME49860</text>
<text x="189.1" y="142.8">COLD_R</text>
<text x="125.9" y="147.4" transform="rotate(-90 125.9 147.4)">0.1u</text>
<text x="169.3" y="149.4">THAT1646</text>
<text x="116" y="154" transform="rotate(-90 116 154)">C8</text>
<text x="177.9" y="155.5">C12</text>
<text x="89.9" y="156.8">AGND</text>
<text x="105.5" y="159.2">VEE</text>
<text x="119.6" y="156.8">AGND</text>
<text x="136.1" y="156.8">AGND</text>
<text x="162.2" y="160.6" transform="rotate(-90 162.2 160.6)">C10</text>
<text x="168.8" y="160.7" transform="rotate(-90 168.8 160.7)">0.1u</text>
<text x="177.8" y="162.1">10u</text>
<text x="233.6" y="167.2">LINE_INPUT v0.3</text>
<text x="169.2" y="173.4">AGND</text>
<text x="223.2" y="171.6">Designed by Shunichi Yamamoto</text>
<text x="151.7" y="175.7">VEE</text>
<text x="240.2" y="175.5">05/23/2014</text>
</g>
<g font-size="3.3" fill="#800000">
<text x="152.8" y="53.7">Vcc</text>
<text x="149.5" y="57">IN</text>
<text x="156.1" y="58.7">Sns+</text>
<text x="164.4" y="63.6">OUT+</text>
<text x="149.5" y="70.2">GND Sns-</text>
<text x="164.4" y="66.9">OUT-</text>
<text x="152.8" y="75.2">Vee</text>
<text x="152.8" y="129.6">Vcc</text>
<text x="149.5" y="132.9">IN</text>
<text x="156.1" y="134.6">Sns+</text>
<text x="164.4" y="142.8">OUT-</text>
<text x="164.4" y="139.5">OUT+</text>
<text x="149.5" y="146.1">GND Sns-</text>
<text x="152.8" y="151.1">Vee</text>
</g>
<g font-size="2.8" fill="#808080">
<text x="155.6" y="46.7" transform="rotate(-90 155.6 46.7)">6</text>
<text x="101.2" y="53.3">3</text>
<text x="109.4" y="50.7" transform="rotate(-90 109.4 50.7)">8</text>
<text x="165.5" y="53.3" transform="rotate(-90 165.5 53.3)">7</text>
<text x="101.2" y="59.9">2</text>
<text x="116.9" y="56.6">1</text>
<text x="144.1" y="56.6">4</text>
<text x="175.6" y="59.9">8</text>
<text x="144.1" y="69.8">3</text>
<text x="175.6" y="66.5">1</text>
<text x="165.5" y="75.6" transform="rotate(-90 165.5 75.6)">2</text>
<text x="155.6" y="82.1" transform="rotate(-90 155.6 82.1)">5</text>
<text x="155.6" y="122.6" transform="rotate(-90 155.6 122.6)">6</text>
<text x="101.2" y="129.2">5</text>
<text x="165.5" y="129.2" transform="rotate(-90 165.5 129.2)">7</text>
<text x="101.2" y="135.8">6</text>
<text x="116.9" y="132.5">7</text>
<text x="144.1" y="132.5">4</text>
<text x="175.6" y="135.8">8</text>
<text x="109.4" y="140.8" transform="rotate(-90 109.4 140.8)">4</text>
<text x="175.6" y="142.4">1</text>
<text x="144.1" y="145.7">3</text>
<text x="165.5" y="151.4" transform="rotate(-90 165.5 151.4)">2</text>
<text x="155.6" y="158" transform="rotate(-90 155.6 158)">5</text>
</g>
<g font-size="2.3" fill="#800000">
<text x="109.1" y="57">V+</text>
<text x="109.1" y="134.6">V-</text>
</g>
<g font-size="2.3" fill="#808080">
<text x="43.9" y="91.3" transform="rotate(-90 43.9 91.3)">1</text>
<text x="225.4" y="93.3" transform="rotate(-90 225.4 93.3)">1</text>
<text x="251.8" y="93.3" transform="rotate(-90 251.8 93.3)">1</text>
<text x="62" y="103.2" transform="rotate(-90 62 103.2)">1</text>
<text x="225.4" y="116.4" transform="rotate(-90 225.4 116.4)">1</text>
<text x="251.8" y="116.4" transform="rotate(-90 251.8 116.4)">1</text>
</g>
<text font-size="2.1" fill="#808080" x="211.6" y="179.2">Released under Creative Commons Attribution-Share Alike 4.0 Unported</text>
</svg>
